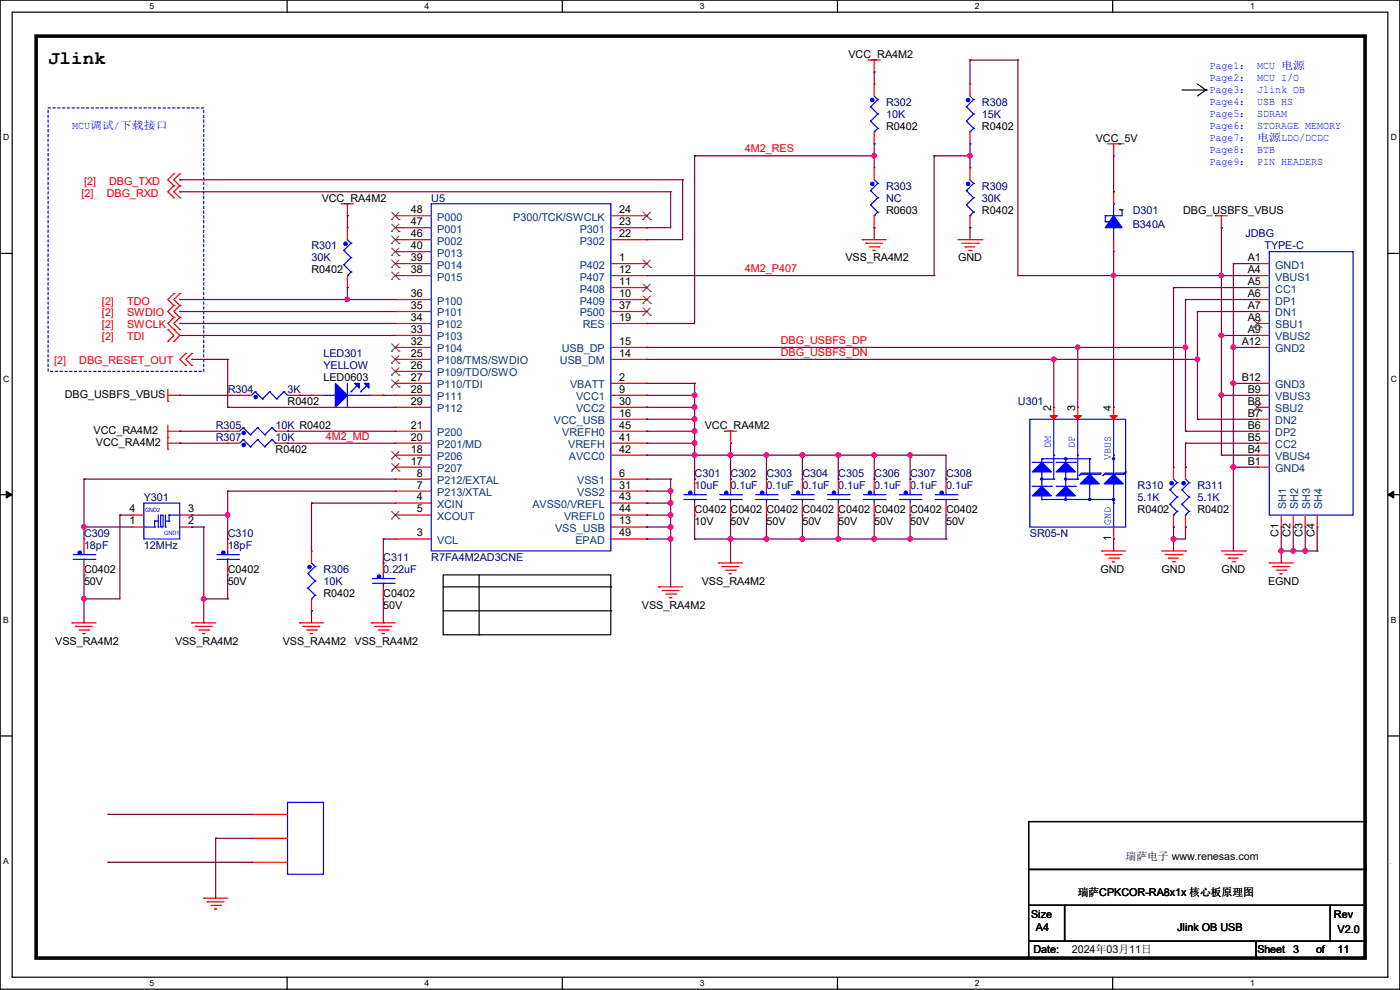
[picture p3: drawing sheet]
<svg xmlns="http://www.w3.org/2000/svg" width="297mm" height="210mm" viewBox="0 0 297 210" stroke-linecap="round" stroke-linejoin="round" font-family="sans-serif">
<path d="M0 0h297v209.8h-297zM2.6 2.6h291.8v204.7h-291.8z" fill="none" stroke="#000" stroke-width=".25"/>
<g fill="#fff">
<path d="M31.7 .3h1v2h-1z"/>
<path d="M31.7 207.6h1v1.9h-1z"/>
</g>
<path d="M60.9 0v2.6M60.9 207.3v2.5" fill="none" stroke="#000" stroke-width=".25"/>
<g fill="#fff">
<path d="M90.1 .3h1v2h-1z"/>
<path d="M90.1 207.6h1v1.9h-1z"/>
</g>
<path d="M119.3 0v2.6M119.3 207.3v2.5" fill="none" stroke="#000" stroke-width=".25"/>
<g fill="#fff">
<path d="M148.5 .3h.9v2h-.9z"/>
<path d="M148.5 207.6h.9v1.9h-.9z"/>
</g>
<path d="M177.7 0v2.6M177.7 207.3v2.5" fill="none" stroke="#000" stroke-width=".25"/>
<g fill="#fff">
<path d="M206.8 .3h1v2h-1z"/>
<path d="M206.8 207.6h1v1.9h-1z"/>
</g>
<path d="M236.1 0v2.6M236.1 207.3v2.5" fill="none" stroke="#000" stroke-width=".25"/>
<g fill="#fff">
<path d="M265.2 .3h1v2h-1z"/>
<path d="M265.2 207.6h1v1.9h-1z"/>
<path d="M.7 28.2h1.2v1.9h-1.2z"/>
<path d="M295.1 28.2h1.2v1.9h-1.2z"/>
<path d="M.7 79.3h1.2v2h-1.2z"/>
<path d="M295.1 79.3h1.2v2h-1.2z"/>
</g>
<path d="M0 53.8h2.6M294.4 53.8h2.6" fill="none" stroke="#000" stroke-width=".25"/>
<g fill="#fff">
<path d="M.7 130.5h1.2v2h-1.2z"/>
<path d="M295.1 130.5h1.1v2h-1.1z"/>
</g>
<path d="M0 104.9h2.6M294.4 104.9h2.6" fill="none" stroke="#000" stroke-width=".25"/>
<path d="M1.3 104.2l1.3 .7-1.3 .8zM294.4 104.9l1.3-.7v1.5z" fill="#000" stroke="#000" stroke-width=".21"/>
<g fill="#fff">
<path d="M.7 181.7h1.2v2h-1.2z"/>
<path d="M295.1 181.7h1.1v2h-1.1z"/>
</g>
<g fill="none" stroke="#000" stroke-width=".25">
<path d="M250.7 19.1h5.1M254 17.8l1.8 1.3M255.8 19.1h.1M255.8 19.1l-1.8 1.3M94 122h35.6v12.7h-35.6zM94 124.5h35.6M94 129.6h35.6M101.6 134.7h.1M101.6 122v12.7M129.6 124.5h.1M129.6 129.6h.1M0 156.1h2.6"/>
<path d="M294.4 156.1h2.6M218.2 174.3h71.4v10.1h-71.4zM218.2 184.4h71.4v7.7h-71.4zM218.2 192.1h7.6v7.6h-7.6zM218.2 199.7h48.3v3.5h-48.3zM225.8 192.1h56.4v7.6h-56.4zM266.5 199.7h23.1v3.5h-23.1zM282.2 192.1h7.4v7.6h-7.4z"/>
</g>
<path d="M7.7 7.7h281.9v195.5h-281.9z" fill="none" stroke="#000" stroke-width=".76"/>
<path d="M10.2 22.9h33v55.9h-33z" fill="none" stroke="#00f" stroke-width=".25" stroke-dasharray=".5"/>
<g fill="none" stroke="#f00" stroke-width=".25">
<path d="M184.2 12.7h.1M184.2 12.7h2.5M185.5 15.3h.1M185.5 17.8h.1M185.5 12.7v2.6M185.5 17.8v2.6M205.8 17.8h.1M205.8 17.8v2.6M36.9 39.4h.1M36.9 36.9h.1M36.9 39.4l-1.3 1.3 1.3 1.3M36.9 36.9l-1.3 1.2 1.3 1.3"/>
<path d="M38.1 39.4h.1M38.1 36.9h.1M38.1 39.4l-1.2 1.3 1.2 1.3M38.1 36.9l-1.2 1.2 1.2 1.3M185.5 35.6h.1M185.5 30.5h.1M185.5 28v2.5M185.5 35.6v2.5M205.8 30.5h.1M205.8 35.6h.1M205.8 28v2.5M205.8 35.6v2.5"/>
<path d="M235 30.5h2.5M236.3 33.1h.1M236.3 30.5v2.6M237.5 30.5h.1M36.9 42h.1M38.1 42h.1M72.4 43.2h.1M72.4 43.2h2.6M73.7 45.8h.1M73.7 48.3h.1M73.7 43.2v2.6M73.7 48.3v2.5"/>
<path d="M73.7 58.5v2.5M83.9 58.5h.1M83.9 55.9h.1M83.9 53.4h.1M83.9 50.8h.1M83.9 48.3h.1M83.9 45.8h.1M83.9 50.8h7.6M83.9 45.8h7.6M83.9 55.9h7.6M83.9 58.5h7.6M83.9 48.3h7.6"/>
<path d="M83.9 53.4h7.6M129.6 50.8h7.6M129.6 45.8h7.6M129.6 55.9h7.6M129.6 58.5h7.6M129.6 48.3h7.6M137.2 55.9h.1M137.2 58.5h.1M137.2 50.8h.1M137.2 48.3h.1M137.2 45.8h.1M182.9 50.8h.1"/>
<path d="M182.9 50.8h5.1M183.7 51.6h.1M183.7 51.6h3.5M184.4 52.4h2.1M185.2 53.1h.1M185.2 53.1h.5M185.5 48.3h.1M185.5 45.8v2.5M186.5 52.4h.1M203.2 50.8h5.1M204 51.6h3.6M204.8 52.4h.1"/>
<path d="M204.8 52.4h2M205.5 53.1h.5M205.8 48.3h.1M205.8 45.8v2.5M206 53.1h.1M207.6 51.6h.1M208.3 50.8h.1M236.3 53.4h.1M236.3 40.7h.1M236.3 40.7v2.5M236.3 50.8v2.6M257.9 45.8h.1"/>
<path d="M257.9 45.8h2.5M259.1 48.3h.1M259.1 45.8v2.5M266.7 55.9h.1M266.7 58.5h.1M266.7 55.9h2.6M266.7 58.5h2.6M35.6 72.4h.1M35.6 69.9h.1M35.6 69.9l1.3 1.3-1.3 1.2M36.9 64.8h.1M36.9 62.3h.1"/>
<path d="M36.9 67.4h.1M36.9 69.9h.1M36.9 72.4h.1M36.9 62.3l-1.3 1.2 1.3 1.3M36.9 64.8l-1.3 1.3 1.3 1.3M36.9 67.4l-1.3 1.2 2.5 2.6-1.2 1.2M38.1 64.8h.1M38.1 62.3h.1M38.1 67.4h.1M38.1 69.9h.1M38.1 62.3l-1.2 1.2 1.2 1.3M38.1 64.8l-1.2 1.3 1.2 1.3"/>
<path d="M38.1 67.4l-1.2 1.2 1.2 1.3M39.4 77.5h.1M39.4 75h.1M39.4 75l-1.3 1.2 1.3 1.3M40.7 77.5h.1M40.7 75h.1M40.7 75l-1.3 1.2 1.3 1.3M73.7 61h.1M83.9 76.2h.1M83.9 78.8h.1M83.9 73.7h.1M83.9 71.2h.1"/>
<path d="M83.9 68.6h.1M83.9 66.1h.1M83.9 63.5h.1M83.9 63.5h7.6M83.9 76.2h7.6M83.9 73.7h7.6M83.9 68.6h7.6M83.9 78.8h7.6M83.9 71.2h7.6M83.9 66.1h7.6M129.6 63.5h7.6M129.6 61h7.6"/>
<path d="M129.6 76.2h7.6M129.6 73.7h7.6M129.6 68.6h7.6M129.6 66.1h7.6M137.2 63.5h.1M137.2 61h.1M137.2 76.2h.1M137.2 73.7h.1M137.2 68.6h.1M137.2 66.1h.1M266.7 61h.1M266.7 63.5h.1"/>
<path d="M266.7 66.1h.1M266.7 68.6h.1M266.7 71.2h.1M266.7 73.7h.1M266.7 63.5h2.6M266.7 61h2.6M266.7 73.7h2.6M266.7 68.6h2.6M266.7 71.2h2.6M266.7 66.1h2.6M35.6 85.1h.1M35.6 92.8h.1"/>
<path d="M35.6 95.3h.1M35.6 83.9h2.5M35.6 82.6v2.5M35.6 90.2v5.1M35.6 91.5h2.5M35.6 94h2.5M38.1 83.9h.1M38.1 91.5h.1M38.1 94h.1M48.3 94h.1M48.3 91.5h.1M48.3 91.5h2.5"/>
<path d="M48.3 94h2.5M50.8 83.9h.1M50.8 83.9h2.6M58.5 91.5h2.5M58.5 94h2.5M61 94h.1M61 91.5h.1M61 83.9h2.5M63.5 83.9h.1M66.1 83.9h.1M66.1 83.9h2.5M78.8 83.9h2.5"/>
<path d="M81.3 83.9h.1M83.9 99.1h.1M83.9 96.6h.1M83.9 94h.1M83.9 91.5h.1M83.9 81.3h.1M83.9 83.9h.1M83.9 86.4h.1M83.9 83.9h7.6M83.9 91.5h7.6M83.9 94h7.6M83.9 81.3h7.6"/>
<path d="M83.9 99.1h7.6M83.9 96.6h7.6M83.9 86.4h7.6M129.6 83.9h7.6M129.6 91.5h7.6M129.6 94h7.6M129.6 81.3h7.6M129.6 88.9h7.6M129.6 96.6h7.6M129.6 86.4h7.6M137.2 81.3h.1M137.2 83.9h.1"/>
<path d="M137.2 88.9h.1M137.2 86.4h.1M137.2 94h.1M137.2 96.6h.1M137.2 91.5h.1M153.7 91.5h.1M153.7 91.5h2.6M155 94h.1M155 91.5v2.5M223.6 86.4h.1M223.6 86.4v2.5M228.6 86.4h.1"/>
<path d="M228.6 86.4v2.5M236.3 86.4h.1M236.3 86.4v2.5M249 99.1h.1M249 99.1v2.5M251.5 99.1h.1M251.5 99.1v2.5M266.7 81.3h.1M266.7 83.9h.1M266.7 86.4h.1M266.7 88.9h.1M266.7 91.5h.1"/>
<path d="M266.7 94h.1M266.7 96.6h.1M266.7 99.1h.1M266.7 83.9h2.6M266.7 91.5h2.6M266.7 94h2.6M266.7 81.3h2.6M266.7 88.9h2.6M266.7 99.1h2.6M266.7 96.6h2.6M266.7 86.4h2.6M17.8 114.3h.1"/>
<path d="M17.8 114.3v2.6M17.8 119.4v2.6M28 111.8h.1M28 109.3h.1M28 109.3h2.5M28 111.8h2.5M38.1 109.3h2.6M38.1 111.8h2.6M40.7 111.8h.1M40.7 109.3h.1M48.3 114.3h.1M48.3 114.3v2.6"/>
<path d="M48.3 119.4v2.6M66.1 116.9h.1M66.1 116.9v2.5M81.3 119.4h.1M81.3 119.4v2.6M83.9 114.3h.1M83.9 106.7h.1M83.9 109.3h.1M83.9 104.2h.1M83.9 101.6h.1M83.9 114.3h7.6M83.9 106.7h7.6"/>
<path d="M83.9 109.3h7.6M83.9 101.6h7.6M83.9 104.2h7.6M129.6 114.3h7.6M129.6 106.7h7.6M129.6 109.3h7.6M129.6 101.6h7.6M129.6 104.2h7.6M129.6 111.8h7.6M137.2 101.6h.1M137.2 111.8h.1M137.2 104.2h.1"/>
<path d="M137.2 106.7h.1M137.2 109.3h.1M137.2 114.3h.1M147.4 101.6h.1M147.4 109.3h.1M147.4 101.6v2.6M147.4 106.7v2.6M152.4 119.4h.1M152.4 119.4h5.1M155 101.6h.1M155 109.3h.1M155 101.6v2.6"/>
<path d="M155 106.7v2.6M162.6 101.6h.1M162.6 109.3h.1M162.6 101.6v2.6M162.6 106.7v2.6M170.2 101.6h.1M170.2 109.3h.1M170.2 101.6v2.6M170.2 106.7v2.6M177.8 101.6h.1M177.8 109.3h.1M177.8 101.6v2.6"/>
<path d="M177.8 106.7v2.6M185.5 101.6h.1M185.5 109.3h.1M185.5 101.6v2.6M185.5 106.7v2.6M193.1 101.6h.1M193.1 109.3h.1M193.1 101.6v2.6M193.1 106.7v2.6M200.7 101.6h.1M200.7 109.3h.1M200.7 101.6v2.6"/>
<path d="M200.7 106.7v2.6M233.7 116.9h.1M233.7 116.9h5.1M234.5 117.6h.1M234.5 117.6h3.5M235.2 118.4h2.1M236 119.2h.1M236 119.2h.5M236.3 114.3h.1M236.3 111.8v2.5M237.3 118.4h.1M246.4 116.9h5.1"/>
<path d="M247.2 117.6h3.5M247.9 118.4h.1M247.9 118.4h2.1M248.7 119.2h.5M249 111.8h.1M249 109.3v2.5M249.2 119.2h.1M250.7 117.6h.1M251.5 116.9h.1M251.5 111.8h.1M251.5 109.3v2.5M259.1 116.9h5.1"/>
<path d="M259.9 117.6h3.5M260.6 118.4h.1M260.6 118.4h2.1M261.4 119.2h.5M261.9 119.2h.1M263.4 117.6h.1M264.2 116.9h.1M269.3 119.4h.1M269.3 119.4h5.1M271.8 111.8h.1M271.8 109.3v2.5M274.4 111.8h.1"/>
<path d="M274.4 109.3v2.5M276.9 111.8h.1M276.9 109.3v2.5M279.4 111.8h.1M279.4 109.3v2.5M15.3 132.1h.1M15.3 132.1h5.1M16 132.9h.1M16 132.9h3.6M16.8 133.6h2M17.6 134.4h.1M17.6 134.4h.5"/>
<path d="M17.8 122h.1M18.8 133.6h.1M40.7 132.1h.1M40.7 132.1h5.1M41.4 132.9h.1M41.4 132.9h3.6M42.2 133.6h2M43 134.4h.1M43 134.4h.5M44.2 133.6h.1M48.3 122h.1M63.5 132.1h.1"/>
<path d="M63.5 132.1h5.1M64.3 132.9h.1M64.3 132.9h3.6M65.1 133.6h2M65.8 134.4h.1M65.8 134.4h.5M66.1 129.6h.1M66.1 127v2.6M67.1 133.6h.1M78.8 132.1h.1M78.8 132.1h5.1M79.5 132.9h.1"/>
<path d="M79.5 132.9h3.6M80.3 133.6h2M81.1 134.4h.1M81.1 134.4h.5M81.3 127h.1M81.3 124.5v2.5M82.3 133.6h.1M139.7 124.5h.1M139.7 124.5h5.1M140.5 125.3h.1M140.5 125.3h3.6M141.3 126h2"/>
<path d="M142 126.8h.1M142 126.8h.5M143.3 126h.1M153.2 120.2h.1M153.2 120.2h3.6M154 120.9h2M154.7 121.7h.1M154.7 121.7h.5M156 120.9h.1M270 120.2h.1M270 120.2h3.6M270.8 120.9h2"/>
<path d="M271.6 121.7h.1M271.6 121.7h.5M272.8 120.9h.1M53.4 172.8h.1M53.4 177.8h.1M53.4 172.8h7.6M53.4 177.8h7.6M43.2 190.5h.1M43.2 190.5h5.1M44 191.3h.1M44 191.3h3.5M44.7 192.1h2.1"/>
<path d="M45.5 192.8h.1M45.5 192.8h.5M46.8 192.1h.1M53.4 182.9h.1M53.4 182.9h7.6"/>
</g>
<g fill="none" stroke="#00f" stroke-width=".25">
<path d="M184.7 22.6h.1M184.7 25.7h.1M184.7 22.6l1.5 1.6M184.7 25.7l1.5 1.5M185.5 28h.1M185.5 38.1l.7 .8M185.5 20.4l.7 .7M186.2 38.9h.1M186.2 21.1h.1M186.2 24.2h.1M186.2 27.2h.1M186.2 38.9l-1.5 1.5"/>
<path d="M186.2 21.1l-1.5 1.5M186.2 24.2l-1.5 1.5M186.2 27.2l-.7 .8M205 22.6h.1M205 25.7h.1M205 22.6l1.5 1.6M205 25.7l1.5 1.5M205.8 28h.1M205.8 20.4l.7 .7M205.8 38.1l.7 .8M206.5 21.1h.1M206.5 24.2h.1"/>
<path d="M206.5 27.2h.1M206.5 38.9h.1M206.5 21.1l-1.5 1.5M206.5 24.2l-1.5 1.5M206.5 27.2l-.7 .8M206.5 38.9l-1.5 1.5M72.9 53.1h.1M72.9 56.2h.1M72.9 53.1l1.6 1.6M72.9 56.2l1.6 1.5M73.7 58.5h.1M73.7 50.8l.8 .8"/>
<path d="M74.5 51.6h.1M74.5 54.7h.1M74.5 57.7h.1M74.5 51.6l-1.6 1.5M74.5 54.7l-1.6 1.5M74.5 57.7l-.8 .8M91.5 43.2h38.1v73.7h-38.1zM184.7 40.4h.1M184.7 43.5h.1M184.7 40.4l1.5 1.6M184.7 43.5l1.5 1.5M185.5 45.8h.1"/>
<path d="M186.2 42h.1M186.2 45h.1M186.2 42l-1.5 1.5M186.2 45l-.7 .8M205 40.4h.1M205 43.5h.1M205 40.4l1.5 1.6M205 43.5l1.5 1.5M205.8 45.8h.1M206.5 42h.1M206.5 45h.1M206.5 42l-1.5 1.5"/>
<path d="M206.5 45l-.7 .8M234.5 45.8h.1M234.5 47h.1M234.5 45.8v1.2M234.5 47h.5M235 47h.1M236.3 48.3h.1M236.3 43.2h.1M236.3 43.2v2.6M236.3 48.3v2.5M237.5 44.5h.1M237.5 44.5h.5"/>
<path d="M238 44.5h.1M238 44.5v1.3h-3.5M269.3 53.4h17.8v55.9h-17.8zM51.6 93.3h.1M51.6 90.7h.1M51.6 93.3l-.8 .7M51.6 93.3l1.5 1.5M51.6 90.7l-.8 .8M51.6 90.7l1.5 1.5M53.1 94.8h.1M53.1 92.2h.1M54.1 83.1h.1"/>
<path d="M54.1 83.1l-.7 .8M54.1 83.1l1.6 1.5M54.7 93.3h.1M54.7 90.7h.1M54.7 93.3l-1.6 1.5M54.7 93.3l1.5 1.5M54.7 90.7l-1.6 1.5M54.7 90.7l1.5 1.5M55.7 84.6h.1M56.2 94.8h.1M56.2 92.2h.1M57.2 83.1h.1"/>
<path d="M57.2 83.1l-1.5 1.5M57.2 83.1l1.5 1.5M57.7 93.3h.1M57.7 90.7h.1M57.7 93.3l-1.5 1.5M57.7 93.3l.8 .7M57.7 90.7l-1.5 1.5M57.7 90.7l.8 .8M58.5 94h.1M58.5 91.5h.1M58.7 84.6h.1M60.2 83.1h.1"/>
<path d="M60.2 83.1l-1.5 1.5M60.2 83.1l.8 .8M61 83.9h.1M68.6 83.9h2.6M71.2 83.9h.1M73.7 86.4h.1M73.7 81.3v5.1M73.7 83.9h5.1M74.5 83.1h.1M75.7 81.8l-1.2 1.3M76.5 83.1h.1M77.8 81.8l-1.3 1.3"/>
<path d="M78.8 83.9h.1M218.5 88.9h20.3v22.9h-20.3zM219 98.1h4.1M221 97.3h.1M221 97.3v.8M221 97.3h10.2M223.1 98.1h.1M223.6 96.6h.1M223.6 88.9h.1M223.6 88.9v12.7M224.1 98.1h4M226.1 97.3h.1"/>
<path d="M226.1 97.3v.8M228.1 98.1h.1M228.6 96.6h.1M228.6 88.9h.1M228.6 88.9v12.7M231.2 97.3h.1M231.2 97.3v3.3M236.3 96.6h.1M236.3 88.9h.1M236.3 88.9v11.7M15.5 118.7h4.6M15.5 117.6h4.6"/>
<path d="M17.8 118.7h.1M17.8 117.6h.1M17.8 116.9v.7M17.8 118.7v.7M20.1 118.7h.1M20.1 117.6h.1M30.5 106.7h7.6v7.6h-7.6zM30.5 111.8h.1M30.5 111.8h2.3M32.8 111.8h.1M32.8 110.5h.1M32.8 110.5h.8"/>
<path d="M32.8 110.5v1.3M33.6 111.8h.1M33.6 109.3v2.5M34.1 109.3h.5v2.5h-.5zM35.1 111.8h.1M35.1 109.3v2.5M35.1 110.5h.8M35.9 110.5h.1M35.9 109.3h.1M35.9 109.3v1.2M35.9 109.3h2.2M38.1 109.3h.1"/>
<path d="M46 118.7h4.6M46 117.6h4.6M48.3 118.7h.1M48.3 117.6h.1M48.3 116.9v.7M48.3 118.7v.7M50.6 118.7h.1M50.6 117.6h.1M66.1 119.4l.7 .8M145.1 106h4.5M145.1 104.9h4.5M147.4 106h.1"/>
<path d="M147.4 104.9h.1M147.4 104.2v.7M147.4 106v.7M149.6 106h.1M149.6 104.9h.1M152.7 106h4.6M152.7 104.9h4.6M155 106h.1M155 104.9h.1M155 104.2v.7M155 106v.7M157.3 106h.1"/>
<path d="M157.3 104.9h.1M160.3 106h4.6M160.3 104.9h4.6M162.6 106h.1M162.6 104.9h.1M162.6 104.2v.7M162.6 106v.7M164.9 106h.1M164.9 104.9h.1M167.9 106h4.6M167.9 104.9h4.6M170.2 106h.1"/>
<path d="M170.2 104.9h.1M170.2 104.2v.7M170.2 106v.7M172.5 106h.1M172.5 104.9h.1M175.6 106h4.5M175.6 104.9h4.5M177.8 106h.1M177.8 104.9h.1M177.8 104.2v.7M177.8 106v.7M180.1 106h.1"/>
<path d="M180.1 104.9h.1M183.2 106h4.5M183.2 104.9h4.5M185.5 106h.1M185.5 104.9h.1M185.5 104.2v.7M185.5 106v.7M187.7 106h.1M187.7 104.9h.1M190.8 106h4.6M190.8 104.9h4.6M193.1 106h.1"/>
<path d="M193.1 104.9h.1M193.1 104.2v.7M193.1 106v.7M195.4 106h.1M195.4 104.9h.1M198.4 106h4.6M198.4 104.9h4.6M200.7 106h.1M200.7 104.9h.1M200.7 104.2v.7M200.7 106v.7M203 106h.1"/>
<path d="M203 104.9h.1M219 103.2h4.1M221 106h.1M221 100.1h.1M221 106h15.3M221 100.1v3.1M221 105.2v.8M221 101.6h2.6M223.1 103.2h.1M223.6 101.6h.1M224.1 103.2h4M226.1 106h.1"/>
<path d="M226.1 100.1h.1M226.1 100.1v3.1M226.1 105.2v.8M226.1 101.6h2.5M228.1 103.2h.1M228.6 101.6h.1M228.9 100.9h.1M229.2 100.6h4M231.2 102.7h.1M231.2 102.7v3M233.2 100.6h.1M233.5 100.4h.1"/>
<path d="M233.5 100.4h-4.1l-.5 .5M234 100.9h.1M234.2 100.6h4.1M236.3 106h.1M236.3 102.7h.1M236.3 106.7h.1M236.3 102.7v9.1M238.3 100.6h.1M238.5 100.4h.1M238.5 100.4h-4l-.5 .5M238.8 100.1h.1M238.8 100.1l-.5 .5"/>
<path d="M248.2 103.9h.1M248.2 107h.1M248.2 103.9l1.5 1.6M248.2 107l1.5 1.5M249 109.3h.1M249 101.6l.7 .8M249.7 102.4h.1M249.7 105.5h.1M249.7 108.5h.1M249.7 102.4l-1.5 1.5M249.7 105.5l-1.5 1.5M249.7 108.5l-.7 .8"/>
<path d="M250.7 103.9h.1M250.7 107h.1M250.7 103.9l1.6 1.6M250.7 107l1.6 1.5M251.5 109.3h.1M251.5 101.6l.8 .8M252.3 102.4h.1M252.3 105.5h.1M252.3 108.5h.1M252.3 102.4l-1.6 1.5M252.3 105.5l-1.6 1.5M252.3 108.5l-.8 .8"/>
<path d="M65.3 121.7h.1M65.3 124.8h.1M65.3 121.7l1.5 1.5M65.3 124.8l1.5 1.5M66.1 127h.1M66.8 120.2h.1M66.8 123.2h.1M66.8 126.3h.1M66.8 120.2l-1.5 1.5M66.8 123.2l-1.5 1.6M66.8 126.3l-.7 .7M79 123.7h4.6"/>
<path d="M79 122.7h4.6M81.3 123.7h.1M81.3 122.7h.1M81.3 122v.7M81.3 123.7v.8M83.6 123.7h.1M83.6 122.7h.1M61 170.2h7.6v15.3h-7.6z"/>
</g>
<g fill="#00f" stroke="#00f" stroke-width=".25">
<path d="M71.2 81.3l2.5 2.6-2.5 2.5z"/>
<path d="M75.2 81.3h1v1z"/>
<path d="M77.3 81.3h1v1z"/>
<path d="M219 105.2l2-2 2.1 2z"/>
<path d="M224.1 105.2l2-2 2 2z"/>
<path d="M224.1 100.1l2-2 2 2z"/>
<path d="M219 100.1l2-2 2.1 2z"/>
<path d="M236.3 100.6l2 2.1h-4.1z"/>
<path d="M229.2 102.7l2-2.1 2 2.1z"/>
<path d="M236.3 45.8l1.7 2.5h-3.5z" fill-rule="evenodd"/>
<circle cx="248.6" cy="102.5" r=".36"/>
<circle cx="169.3" cy="104.5" r=".36"/>
<circle cx="73.3" cy="51.7" r=".36"/>
<circle cx="192.2" cy="104.5" r=".36"/>
<circle cx="16.9" cy="117.2" r=".36"/>
<circle cx="51.7" cy="94.4" r=".36"/>
<circle cx="226.1" cy="97.3" r=".23"/>
<circle cx="236.2" cy="97.3" r=".23"/>
<circle cx="226.1" cy="105.9" r=".23"/>
<circle cx="231.2" cy="105.9" r=".23"/>
<circle cx="236.2" cy="105.9" r=".23"/>
<circle cx="221" cy="101.6" r=".23"/>
<circle cx="226.1" cy="101.6" r=".23"/>
<circle cx="176.9" cy="104.5" r=".36"/>
<circle cx="51.7" cy="91.8" r=".36"/>
<circle cx="199.8" cy="104.5" r=".36"/>
<circle cx="47.4" cy="117.2" r=".36"/>
<circle cx="251.1" cy="102.5" r=".36"/>
<circle cx="154.1" cy="104.5" r=".36"/>
<circle cx="80.4" cy="122.3" r=".36"/>
<circle cx="205.4" cy="21.2" r=".36"/>
<circle cx="205.4" cy="39" r=".36"/>
<circle cx="65.7" cy="120.3" r=".36"/>
<circle cx="161.7" cy="104.5" r=".36"/>
<circle cx="146.5" cy="104.5" r=".36"/>
<circle cx="184.6" cy="104.5" r=".36"/>
<circle cx="185.1" cy="39" r=".36"/>
<circle cx="54.2" cy="84.2" r=".36"/>
<circle cx="185.1" cy="21.2" r=".36"/>
</g>
<g fill="#f00" stroke="#f00" stroke-width=".25">
<path d="M222.8 88.2h1.5l-.7 .7z"/>
<path d="M227.9 88.2h1.5l-.8 .7z"/>
<path d="M235.5 88.2h1.5l-.7 .7z"/>
</g>
<g fill="none" stroke="#804000" stroke-width=".21">
<path d="M83.1 59.3h.1M83.1 56.7h.1M83.1 54.2h.1M83.1 51.6h.1M83.1 49.1h.1M83.1 46.6h.1M83.1 57.7l1.6 1.6M83.1 55.2l1.6 1.5M83.1 52.6l1.6 1.6M83.1 50.1l1.6 1.5M83.1 47.5l1.6 1.6M83.1 45l1.6 1.6"/>
<path d="M84.6 57.7l-1.5 1.6M84.6 55.2l-1.5 1.5M84.6 52.6l-1.5 1.6M84.6 50.1l-1.5 1.5M84.6 47.5l-1.5 1.6M84.6 45l-1.5 1.6M84.7 59.3h.1M84.7 56.7h.1M84.7 54.2h.1M84.7 51.6h.1M84.7 49.1h.1M84.7 46.6h.1"/>
<path d="M136.4 56.7h.1M136.4 46.6h.1M136.4 55.2l1.6 1.5M136.4 45l1.6 1.6M138 55.2l-1.6 1.5M138 45l-1.6 1.6M138 56.7h.1M138 46.6h.1M83.1 77h.1M83.1 79.6h.1M83.1 74.5h.1M83.1 75.5l1.6 1.5"/>
<path d="M83.1 78l1.6 1.6M83.1 72.9l1.6 1.6M84.6 75.5l-1.5 1.5M84.6 78l-1.5 1.6M84.6 72.9l-1.5 1.6M84.7 77h.1M84.7 79.6h.1M84.7 74.5h.1M136.4 64.3h.1M136.4 61.8h.1M136.4 66.9h.1M136.4 62.8l1.6 1.5"/>
<path d="M136.4 60.2l1.6 1.6M136.4 65.3l1.6 1.6M138 62.8l-1.6 1.5M138 60.2l-1.6 1.6M138 65.3l-1.6 1.6M138 64.3h.1M138 61.8h.1M138 66.9h.1M265.9 69.4h.1M266 67.9l1.5 1.5M267.5 67.9l-1.6 1.5M267.5 69.4h.1"/>
<path d="M83.1 99.9h.1M83.1 97.4h.1M83.1 82.1h.1M83.1 98.3l1.6 1.6M83.1 95.8l1.6 1.6M83.1 80.6l1.6 1.5M84.6 98.3l-1.5 1.6M84.6 95.8l-1.5 1.6M84.6 80.6l-1.5 1.5M84.7 99.9h.1M84.7 97.4h.1M84.7 82.1h.1"/>
<path d="M265.9 87.2h.1M266 85.6l1.5 1.6M267.5 85.6l-1.6 1.6M267.5 87.2h.1M83.1 110.1h.1M83.1 108.5l1.6 1.6M84.6 108.5l-1.5 1.6M84.7 110.1h.1"/>
</g>
<g fill="none" stroke="#800040" stroke-width=".25">
<path d="M185.5 15.3h.1M185.5 15.3v2.5M205.8 12.7h.1M205.8 12.7v5.1M205.8 12.7h10.1M215.9 12.7h.1M215.9 12.7v45.8h50.8M38.1 38.1h.1M38.1 38.1h106.7M144.8 38.1h.1M144.8 38.1v12.7h-7.6M147.4 33.1h.1"/>
<path d="M147.4 33.1v35.5h-10.2M147.4 33.1h38.1M185.5 30.5h.1M185.5 33.1h.1M185.5 30.5v5.1M198.2 33.1h.1M198.2 33.1h7.6M198.2 33.1v25.4M205.8 30.5h.1M205.8 33.1h.1M205.8 30.5v5.1M236.3 33.1v7.6"/>
<path d="M38.1 40.7h.1M38.1 40.7h104.2M73.7 45.8h.1M73.7 45.8v2.5M137.2 48.3h.1M137.2 50.8h.1M137.2 58.5h61M142.3 40.7h.1M142.3 40.7v7.6h-5.1M185.5 48.3h.1M185.5 48.3v2.5M198.2 58.5h.1"/>
<path d="M205.8 48.3h.1M205.8 48.3v2.5M236.3 58.5h.1M236.3 40.7h.1M236.3 53.4v33M259.1 48.3h.1M259.1 58.5h.1M259.1 48.3v48.3M261.7 55.9h.1M261.7 55.9h5M261.7 55.9v61M38.1 63.5h.1"/>
<path d="M38.1 66.1h.1M38.1 68.6h.1M38.1 71.2h.1M38.1 63.5h45.8M38.1 66.1h45.8M38.1 68.6h45.8M38.1 71.2h45.8M40.7 76.2h.1M40.7 76.2h7.6M48.3 76.2h.1M48.3 76.2v10.2M73.7 61h.1"/>
<path d="M73.7 63.5h.1M73.7 61v2.5M137.2 73.7h.1M137.2 76.2h.1M137.2 68.6h.1M137.2 73.7h114.3M137.2 76.2h116.8M223.6 76.2h.1M223.6 76.2v10.2M228.6 73.7h.1M228.6 73.7v12.7M249 61h.1"/>
<path d="M249 61v38.1M249 61h17.7M251.5 63.5h.1M251.5 73.7h.1M251.5 63.5h15.2M251.5 63.5v28M254 66.1h.1M254 76.2h.1M254 66.1h12.7M254 66.1v22.8M259.1 71.2h.1M259.1 71.2h7.6"/>
<path d="M261.7 73.7h.1M261.7 73.7h5M38.1 91.5h.1M38.1 83.9h.1M38.1 94h.1M38.1 83.9h12.7M38.1 91.5h10.2M38.1 94h10.2M48.3 86.4h.1M48.3 86.4h35.6M61 91.5h.1M61 94h.1"/>
<path d="M61 91.5h22.9M61 94h22.9M63.5 83.9h.1M63.5 83.9h2.6M81.3 83.9h.1M81.3 83.9h2.6M137.2 81.3h.1M137.2 88.9h.1M137.2 86.4h.1M137.2 83.9h.1M137.2 91.5h.1M137.2 94h.1"/>
<path d="M137.2 96.6h.1M137.2 81.3h10.2M137.2 88.9h10.2M137.2 86.4h10.2M137.2 83.9h10.2M137.2 91.5h10.2M137.2 94h10.2M137.2 96.6h63.5v5M147.4 81.3h.1M147.4 86.4h.1M147.4 83.9h.1M147.4 91.5h.1"/>
<path d="M147.4 94h.1M147.4 88.9h.1M147.4 96.6h.1M147.4 81.3v20.3M155 94h.1M155 96.6h.1M155 94v7.6M162.6 96.6h.1M162.6 96.6v5M170.2 96.6h.1M170.2 96.6v5M177.8 96.6h.1"/>
<path d="M177.8 96.6v5M185.5 96.6h.1M185.5 96.6v5M193.1 96.6h.1M193.1 96.6v5M251.5 94h.1M251.5 99.1h.1M251.5 91.5h.1M251.5 91.5h15.2M251.5 94h15.2M251.5 94v5.1M254 88.9h.1"/>
<path d="M254 88.9h12.7M259.1 83.9h.1M259.1 96.6h.1M259.1 83.9h7.6M259.1 96.6h7.6M261.7 81.3h.1M261.7 99.1h.1M261.7 81.3h5M261.7 99.1h5M17.8 101.6h.1M17.8 111.8h.1M17.8 101.6h66.1"/>
<path d="M17.8 111.8h10.2M17.8 101.6v12.7M25.4 109.3h.1M25.4 109.3h2.6M25.4 109.3v17.7h-7.6M40.7 109.3h.1M40.7 111.8h.1M40.7 109.3h7.6M40.7 111.8h2.5M43.2 111.8h.1M43.2 111.8v20.3M48.3 104.2h.1"/>
<path d="M48.3 114.3h.1M48.3 109.3h.1M48.3 104.2h35.6M48.3 104.2v10.1M66.1 106.7h.1M66.1 106.7h17.8M66.1 106.7v10.2M81.3 114.3h.1M81.3 119.4h.1M81.3 114.3h2.6M81.3 114.3v5.1M137.2 101.6h.1"/>
<path d="M137.2 104.2h.1M137.2 106.7h.1M137.2 109.3h.1M137.2 111.8h.1M137.2 114.3h.1M137.2 114.3h5.1M137.2 101.6h5.1M137.2 104.2h5.1M137.2 106.7h5.1M137.2 109.3h5.1M137.2 111.8h5.1M142.3 101.6h.1"/>
<path d="M142.3 104.2h.1M142.3 106.7h.1M142.3 109.3h.1M142.3 111.8h.1M142.3 114.3h.1M142.3 101.6v22.9M147.4 101.6h.1M147.4 114.3h.1M147.4 109.3v5M147.4 114.3h53.3M155 101.6h.1M155 114.3h.1"/>
<path d="M155 119.4h.1M155 109.3v10.1M162.6 101.6h.1M162.6 114.3h.1M162.6 109.3v5M170.2 101.6h.1M170.2 114.3h.1M170.2 109.3v5M177.8 101.6h.1M177.8 114.3h.1M177.8 109.3v5M185.5 101.6h.1"/>
<path d="M185.5 114.3h.1M185.5 109.3v5M193.1 101.6h.1M193.1 114.3h.1M193.1 109.3v5M200.7 101.6h.1M200.7 114.3h.1M200.7 109.3v5M236.3 114.3h.1M236.3 114.3v2.6M249 111.8h.1M249 114.3h.1"/>
<path d="M249 111.8v5.1M251.5 111.8h.1M251.5 111.8v2.5h-2.5M271.8 116.9h.1M271.8 111.8v7.6M271.8 116.9h7.6M274.4 116.9h.1M274.4 111.8v5.1M276.9 116.9h.1M276.9 111.8v5.1M279.4 116.9h.1M279.4 111.8v5.1"/>
<path d="M17.8 127h.1M17.8 132.1h.1M17.8 122v10.1M43.2 127h.1M43.2 132.1h.1M43.2 127h5.1M48.3 127h.1M48.3 122v5M66.1 129.6h.1M66.1 129.6v2.5M81.3 132.1h.1M81.3 127v5.1"/>
<path d="M22.9 172.8h.1M22.9 172.8h30.5M45.8 177.8h.1M45.8 177.8h7.6M45.8 177.8v12.7M22.9 182.9h.1M22.9 182.9h30.5"/>
</g>
<g fill="#f0f" stroke="#f0f" stroke-width=".25">
<circle cx="147.3" cy="88.9" r=".49"/>
<circle cx="147.3" cy="86.4" r=".49"/>
<circle cx="147.3" cy="83.8" r=".49"/>
<circle cx="147.3" cy="91.5" r=".49"/>
<circle cx="147.3" cy="94" r=".49"/>
<circle cx="162.6" cy="96.5" r=".49"/>
<circle cx="170.2" cy="96.5" r=".49"/>
<circle cx="162.6" cy="114.3" r=".49"/>
<circle cx="170.2" cy="114.3" r=".49"/>
<circle cx="193.1" cy="96.5" r=".49"/>
<circle cx="185.4" cy="96.5" r=".49"/>
<circle cx="193.1" cy="114.3" r=".49"/>
<circle cx="185.4" cy="114.3" r=".49"/>
<circle cx="142.3" cy="104.2" r=".49"/>
<circle cx="142.3" cy="109.2" r=".49"/>
<circle cx="142.3" cy="106.7" r=".49"/>
<circle cx="142.3" cy="111.8" r=".49"/>
<circle cx="142.3" cy="114.3" r=".49"/>
<circle cx="228.6" cy="73.7" r=".49"/>
<circle cx="223.5" cy="76.2" r=".49"/>
<circle cx="17.8" cy="111.8" r=".49"/>
<circle cx="43.2" cy="127" r=".49"/>
<circle cx="48.3" cy="109.2" r=".49"/>
<circle cx="177.8" cy="96.5" r=".49"/>
<circle cx="177.8" cy="114.3" r=".49"/>
<circle cx="73.7" cy="63.5" r=".49"/>
<circle cx="17.8" cy="127" r=".49"/>
<circle cx="185.4" cy="33" r=".49"/>
<circle cx="205.8" cy="33" r=".49"/>
<circle cx="271.8" cy="116.9" r=".49"/>
<circle cx="274.3" cy="116.9" r=".49"/>
<circle cx="276.9" cy="116.9" r=".49"/>
<circle cx="248.9" cy="114.3" r=".49"/>
<circle cx="155" cy="96.5" r=".49"/>
<circle cx="147.3" cy="96.5" r=".49"/>
<circle cx="155" cy="114.3" r=".49"/>
<circle cx="261.6" cy="73.7" r=".49"/>
<circle cx="261.6" cy="81.3" r=".49"/>
<circle cx="261.6" cy="99.1" r=".49"/>
<circle cx="259.1" cy="58.4" r=".49"/>
<circle cx="259.1" cy="83.8" r=".49"/>
<circle cx="259.1" cy="71.1" r=".49"/>
<circle cx="236.2" cy="58.4" r=".49"/>
<circle cx="251.5" cy="73.7" r=".49"/>
<circle cx="254" cy="76.2" r=".49"/>
</g>
<text font-size="4.1" x="10.2" y="13.6">Jlink</text>
<g font-size="2.3">
<text x="180" y="12.3">VCC_RA4M2</text>
<text x="188" y="27.5">R0402</text>
<text x="208.3" y="27.5">R0402</text>
<text x="232.5" y="30.1">VCC_5V</text>
<text x="68.2" y="42.8">VCC_RA4M2</text>
<text x="87.2" y="47.8">47</text>
<text x="87.2" y="45.2">48</text>
<text x="131.4" y="47.8">23</text>
<text x="131.4" y="45.2">24</text>
<text x="188" y="45.3">R0603</text>
<text x="208.3" y="45.3">R0402</text>
<text x="251" y="45.3">DBG_USBFS_VBUS</text>
<text x="87.2" y="52.8">40</text>
<text x="87.2" y="50.3">46</text>
<text x="131.4" y="50.3">22</text>
<text x="66.1" y="58">R0402</text>
<text x="87.2" y="57.9">38</text>
<text x="87.2" y="55.4">39</text>
<text x="131.4" y="55.4">1</text>
<text x="131.4" y="57.9">12</text>
<text x="179.4" y="55.5">VSS_RA4M2</text>
<text x="203.2" y="55.5">GND</text>
<text x="264.7" y="55.4">A1</text>
<text x="264.7" y="57.9">A4</text>
<text x="87.2" y="65.5">35</text>
<text x="87.2" y="63">36</text>
<text x="131.4" y="63">10</text>
<text x="131.4" y="60.5">11</text>
<text x="131.4" y="65.5">37</text>
<text x="264.7" y="60.5">A5</text>
<text x="264.7" y="63">A6</text>
<text x="264.7" y="65.5">A7</text>
<text x="87.2" y="70.6">33</text>
<text x="87.2" y="68.1">34</text>
<text x="131.4" y="68.1">19</text>
<text x="264.7" y="68.1">A8</text>
<text x="264.7" y="70.6">A9</text>
<text x="87.2" y="75.7">25</text>
<text x="87.2" y="73.2">32</text>
<text x="131.4" y="75.7">14</text>
<text x="131.4" y="73.2">15</text>
<text x="263.4" y="73.2">A12</text>
<text x="68.6" y="80.9">LED0603</text>
<text x="87.2" y="78.2">26</text>
<text x="87.2" y="80.8">27</text>
<text x="87.2" y="83.3">28</text>
<text x="131.4" y="80.8">2</text>
<text x="131.4" y="83.3">9</text>
<text x="263.4" y="80.8">B12</text>
<text x="264.7" y="83.3">B9</text>
<text x="13.8" y="84.4">DBG_USBFS_VBUS</text>
<text x="61" y="85.9">R0402</text>
<text x="87.2" y="85.9">29</text>
<text x="131.4" y="88.4">16</text>
<text x="131.4" y="85.9">30</text>
<text x="223" y="87.2" transform="rotate(-90 223 87.2)">2</text>
<text x="228.1" y="87.2" transform="rotate(-90 228.1 87.2)">3</text>
<text x="235.7" y="87.2" transform="rotate(-90 235.7 87.2)">4</text>
<text x="264.7" y="85.9">B8</text>
<text x="264.7" y="88.4">B7</text>
<text x="19.9" y="92">VCC_RA4M2</text>
<text x="20.4" y="94.6">VCC_RA4M2</text>
<text x="87.2" y="93.5">20</text>
<text x="87.2" y="90.9">21</text>
<text x="131.4" y="93.5">41</text>
<text x="131.4" y="90.9">45</text>
<text x="149.5" y="91">VCC_RA4M2</text>
<text x="264.7" y="90.9">B6</text>
<text x="264.7" y="93.5">B5</text>
<text x="58.5" y="96.1">R0402</text>
<text x="87.2" y="98.6">17</text>
<text x="87.2" y="96">18</text>
<text x="88.4" y="101.1">8</text>
<text x="131.4" y="101.1">6</text>
<text x="131.4" y="96">42</text>
<text x="264.7" y="96">B4</text>
<text x="264.7" y="98.6">B1</text>
<text x="88.4" y="106.2">4</text>
<text x="88.4" y="103.6">7</text>
<text x="131.4" y="103.6">31</text>
<text x="131.4" y="106.2">43</text>
<text x="27.5" y="111.3">1</text>
<text x="27.5" y="108.7">4</text>
<text x="39.9" y="111.3">2</text>
<text x="39.9" y="108.7">3</text>
<text x="88.4" y="113.8">3</text>
<text x="88.4" y="108.7">5</text>
<text x="131.4" y="111.3">13</text>
<text x="131.4" y="108.7">44</text>
<text x="131.4" y="113.8">49</text>
<text x="147.4" y="108.8">C0402</text>
<text x="147.4" y="111.3">10V</text>
<text x="155" y="108.8">C0402</text>
<text x="155" y="111.3">50V</text>
<text x="162.6" y="108.8">C0402</text>
<text x="162.6" y="111.3">50V</text>
<text x="170.2" y="108.8">C0402</text>
<text x="170.2" y="111.3">50V</text>
<text x="177.8" y="108.8">C0402</text>
<text x="177.8" y="111.3">50V</text>
<text x="185.5" y="108.8">C0402</text>
<text x="185.5" y="111.3">50V</text>
<text x="193.1" y="108.8">C0402</text>
<text x="193.1" y="111.3">50V</text>
<text x="200.7" y="108.8">C0402</text>
<text x="200.7" y="111.3">50V</text>
<text x="241.3" y="108.8">R0402</text>
<text x="254" y="108.8">R0402</text>
<text x="271.3" y="114" transform="rotate(-90 271.3 114)">C1</text>
<text x="273.8" y="114" transform="rotate(-90 273.8 114)">C2</text>
<text x="276.3" y="114" transform="rotate(-90 276.3 114)">C3</text>
<text x="278.9" y="114" transform="rotate(-90 278.9 114)">C4</text>
<text x="235.7" y="114.9" transform="rotate(-90 235.7 114.9)">1</text>
<text x="17.8" y="121.5">C0402</text>
<text x="17.8" y="124">50V</text>
<text x="48.3" y="121.5">C0402</text>
<text x="48.3" y="124">50V</text>
<text x="148.9" y="124">VSS_RA4M2</text>
<text x="233.5" y="121.5">GND</text>
<text x="246.4" y="121.5">GND</text>
<text x="259.1" y="121.5">GND</text>
<text x="269" y="124">EGND</text>
<text x="68.6" y="126.6">R0402</text>
<text x="81.3" y="126.6">C0402</text>
<text x="81.3" y="129.1">50V</text>
<text x="136.2" y="129.1">VSS_RA4M2</text>
<text x="11.7" y="136.7">VSS_RA4M2</text>
<text x="37.1" y="136.7">VSS_RA4M2</text>
<text x="60" y="136.7">VSS_RA4M2</text>
<text x="75.2" y="136.7">VSS_RA4M2</text>
<text x="238.8" y="182.5">瑞萨电子 www.renesas.com</text>
<text x="228.6" y="190.1">瑞萨CPKCOR-RA8x1x 核心板原理图</text>
<text x="218.7" y="194.6">Size</text>
<text x="219.8" y="197.4">A4</text>
<text x="249.7" y="197.4">Jlink OB USB</text>
<text x="283" y="194.6">Rev</text>
<text x="283.8" y="197.9">V2.0</text>
<text x="219.2" y="202.3">Date:</text>
<text x="227.4" y="202.3">2024年03月11日</text>
<text x="266.8" y="202.3">Sheet</text>
<text x="274.4" y="202.3">3</text>
<text x="279.2" y="202.3">of</text>
<text x="283.8" y="202.3">11</text>
</g>
<g font-size="2.3" fill="#00f">
<text x="256.6" y="17.1">Page2： MCU I/O</text>
<text x="256.6" y="14.6">Page1： MCU 电源</text>
<text x="256.6" y="19.7">Page3： Jlink OB</text>
<text x="256.6" y="22.2">Page4： USB HS</text>
<text x="15.3" y="27.3">MCU调试/下载接口</text>
<text x="256.6" y="24.8">Page5： SDRAM</text>
<text x="256.6" y="29.8">Page7： 电源LDO/DCDC</text>
<text x="256.6" y="27.3">Page6： STORAGE MEMORY</text>
<text x="256.6" y="32.4">Page8： BTB</text>
<text x="256.6" y="34.9">Page9： PIN HEADERS</text>
<text x="223" y="95" transform="rotate(-90 223 95)">DM</text>
<text x="228" y="95" transform="rotate(-90 228 95)">DP</text>
<text x="235.7" y="97.6" transform="rotate(-90 235.7 97.6)">VBUS</text>
<text x="235.7" y="111.3" transform="rotate(-90 235.7 111.3)">GND</text>
</g>
<g font-size="2.3" fill="#000080">
<text x="188" y="22.4">R302</text>
<text x="208.3" y="22.4">R308</text>
<text x="188" y="25">10K</text>
<text x="208.3" y="25">15K</text>
<text x="188" y="40.2">R303</text>
<text x="208.3" y="40.2">R309</text>
<text x="91.5" y="42.8">U5</text>
<text x="188" y="42.8">NC</text>
<text x="208.3" y="42.8">30K</text>
<text x="240.3" y="45.3">D301</text>
<text x="66.1" y="52.9">R301</text>
<text x="240.3" y="48.3">B340A</text>
<text x="264.2" y="50.4">JDBG</text>
<text x="268.3" y="52.9">TYPE-C</text>
<text x="66.1" y="55.5">30K</text>
<text x="68.6" y="75.8">LED301</text>
<text x="48.3" y="83.4">R304</text>
<text x="61" y="83.4">3K</text>
<text x="68.6" y="78.3">YELLOW</text>
<text x="215.9" y="85.9">U301</text>
<text x="45.8" y="93.6">R307</text>
<text x="45.8" y="91">R305</text>
<text x="58.5" y="93.6">10K</text>
<text x="58.5" y="91">10K R0402</text>
<text x="147.4" y="101.2">C301</text>
<text x="155" y="101.2">C302</text>
<text x="162.6" y="101.2">C303</text>
<text x="170.2" y="101.2">C304</text>
<text x="177.8" y="101.2">C305</text>
<text x="185.5" y="101.2">C306</text>
<text x="193.1" y="101.2">C307</text>
<text x="200.7" y="101.2">C308</text>
<text x="30.5" y="106.3">Y301</text>
<text x="147.4" y="103.7">10uF</text>
<text x="155" y="103.7">0.1uF</text>
<text x="162.6" y="103.7">0.1uF</text>
<text x="170.2" y="103.7">0.1uF</text>
<text x="177.8" y="103.7">0.1uF</text>
<text x="185.5" y="103.7">0.1uF</text>
<text x="193.1" y="103.7">0.1uF</text>
<text x="200.7" y="103.7">0.1uF</text>
<text x="241.3" y="103.7">R310</text>
<text x="241.3" y="106.3">5.1K</text>
<text x="254" y="103.7">R311</text>
<text x="254" y="106.3">5.1K</text>
<text x="17.8" y="113.9">C309</text>
<text x="48.3" y="113.9">C310</text>
<text x="218.5" y="113.9">SR05-N</text>
<text x="17.8" y="116.4">18pF</text>
<text x="30.5" y="116.4">12MHz</text>
<text x="48.3" y="116.4">18pF</text>
<text x="81.3" y="119">C311</text>
<text x="91.5" y="119">R7FA4M2AD3CNE</text>
<text x="68.6" y="121.5">R306</text>
<text x="68.6" y="124">10K</text>
<text x="81.3" y="121.5">0.22uF</text>
</g>
<g font-size="2.3" fill="#f00">
<text x="158" y="32.3">4M2_RES</text>
<text x="17.3" y="41.7">[2]</text>
<text x="17.8" y="39.2">[2]</text>
<text x="22.6" y="41.7">DBG_RXD</text>
<text x="23.2" y="39.2">DBG_TXD</text>
<text x="158" y="57.7">4M2_P407</text>
<text x="21.6" y="64.6">[2]</text>
<text x="27" y="64.6">TDO</text>
<text x="21.6" y="67.1">[2]</text>
<text x="21.6" y="69.7">[2]</text>
<text x="27" y="67.1">SWDIO</text>
<text x="27" y="69.7">SWCLK</text>
<text x="11.5" y="77.3">[2]</text>
<text x="16.8" y="77.3">DBG_RESET_OUT</text>
<text x="21.6" y="72.2">[2]</text>
<text x="27" y="72.2">TDI</text>
<text x="165.7" y="73">DBG_USBFS_DP</text>
<text x="165.7" y="75.5">DBG_USBFS_DN</text>
<text x="69.1" y="93.3">4M2_MD</text>
</g>
<g font-size="2.3" fill="#004080">
<text x="92.8" y="46.8">P000</text>
<text x="108.9" y="46.8">P300/TCK/SWCLK</text>
<text x="92.8" y="51.9">P002</text>
<text x="92.8" y="49.4">P001</text>
<text x="123" y="51.9">P302</text>
<text x="123" y="49.4">P301</text>
<text x="92.8" y="59.5">P015</text>
<text x="92.8" y="57">P014</text>
<text x="92.8" y="54.4">P013</text>
<text x="123" y="57">P402</text>
<text x="123" y="59.5">P407</text>
<text x="270.6" y="57">GND1</text>
<text x="270.6" y="59.5">VBUS1</text>
<text x="92.8" y="64.6">P100</text>
<text x="123" y="64.6">P409</text>
<text x="123" y="62.1">P408</text>
<text x="270.6" y="62.1">CC1</text>
<text x="270.6" y="64.6">DP1</text>
<text x="92.8" y="69.7">P102</text>
<text x="92.8" y="67.1">P101</text>
<text x="123" y="67.1">P500</text>
<text x="123.6" y="69.7">RES</text>
<text x="270.6" y="67.1">DN1</text>
<text x="270.6" y="69.7">SBU1</text>
<text x="92.8" y="77.3">P108/TMS/SWDIO</text>
<text x="92.8" y="74.8">P104</text>
<text x="92.8" y="72.2">P103</text>
<text x="118.8" y="77.3">USB_DM</text>
<text x="119.2" y="74.8">USB_DP</text>
<text x="270.6" y="72.2">VBUS2</text>
<text x="270.6" y="74.8">GND2</text>
<text x="92.8" y="79.8">P109/TDO/SWO</text>
<text x="92.8" y="82.4">P110/TDI</text>
<text x="120.9" y="82.4">VBATT</text>
<text x="270.6" y="82.4">GND3</text>
<text x="92.8" y="84.9">P111</text>
<text x="92.8" y="87.5">P112</text>
<text x="122.2" y="84.9">VCC1</text>
<text x="122.2" y="87.5">VCC2</text>
<text x="270.6" y="84.9">VBUS3</text>
<text x="270.6" y="87.5">SBU2</text>
<text x="92.8" y="95.1">P201/MD</text>
<text x="92.8" y="92.5">P200</text>
<text x="117.5" y="90">VCC_USB</text>
<text x="119.3" y="92.5">VREFH0</text>
<text x="120.6" y="95.1">VREFH</text>
<text x="270.6" y="90">DN2</text>
<text x="270.6" y="92.5">DP2</text>
<text x="270.6" y="95.1">CC2</text>
<text x="92.8" y="100.2">P207</text>
<text x="92.8" y="97.6">P206</text>
<text x="120.7" y="97.6">AVCC0</text>
<text x="270.6" y="97.6">VBUS4</text>
<text x="270.6" y="100.2">GND4</text>
<text x="92.8" y="107.8">XCIN</text>
<text x="92.8" y="105.2">P213/XTAL</text>
<text x="92.8" y="102.7">P212/EXTAL</text>
<text x="112.9" y="107.8">AVSS0/VREFL</text>
<text x="122.5" y="102.7">VSS1</text>
<text x="122.5" y="105.2">VSS2</text>
<text x="272.9" y="108" transform="rotate(-90 272.9 108)">SH1</text>
<text x="275.4" y="108" transform="rotate(-90 275.4 108)">SH2</text>
<text x="278" y="108" transform="rotate(-90 278 108)">SH3</text>
<text x="280.5" y="108" transform="rotate(-90 280.5 108)">SH4</text>
<text x="92.8" y="110.3">XCOUT</text>
<text x="117.8" y="112.9">VSS_USB</text>
<text x="119.7" y="110.3">VREFL0</text>
<text x="92.8" y="115.4">VCL</text>
<text x="122.1" y="115.4">EPAD</text>
</g>
<g font-size="1.8">
<text x="31.7" y="1.9">5</text>
<text x="90.1" y="1.9">4</text>
<text x="148.5" y="1.9">3</text>
<text x="206.8" y="1.9">2</text>
<text x="265.2" y="1.9">1</text>
<text x=".7" y="29.8">D</text>
<text x="295.1" y="29.8">D</text>
<text x=".7" y="80.9">C</text>
<text x="295.1" y="80.9">C</text>
<text x=".7" y="132.1">B</text>
<text x="295.1" y="132.1">B</text>
<text x=".7" y="183.3">A</text>
<text x="295.1" y="183.3">A</text>
<text x="31.7" y="209.2">5</text>
<text x="90.1" y="209.2">4</text>
<text x="148.5" y="209.2">3</text>
<text x="206.8" y="209.2">2</text>
<text x="265.2" y="209.2">1</text>
</g>
<g font-size="1.3" fill="#00f">
<text x="30.8" y="108.7">GND2</text>
<text x="34.8" y="113.5">GND1</text>
</g>
</svg>
